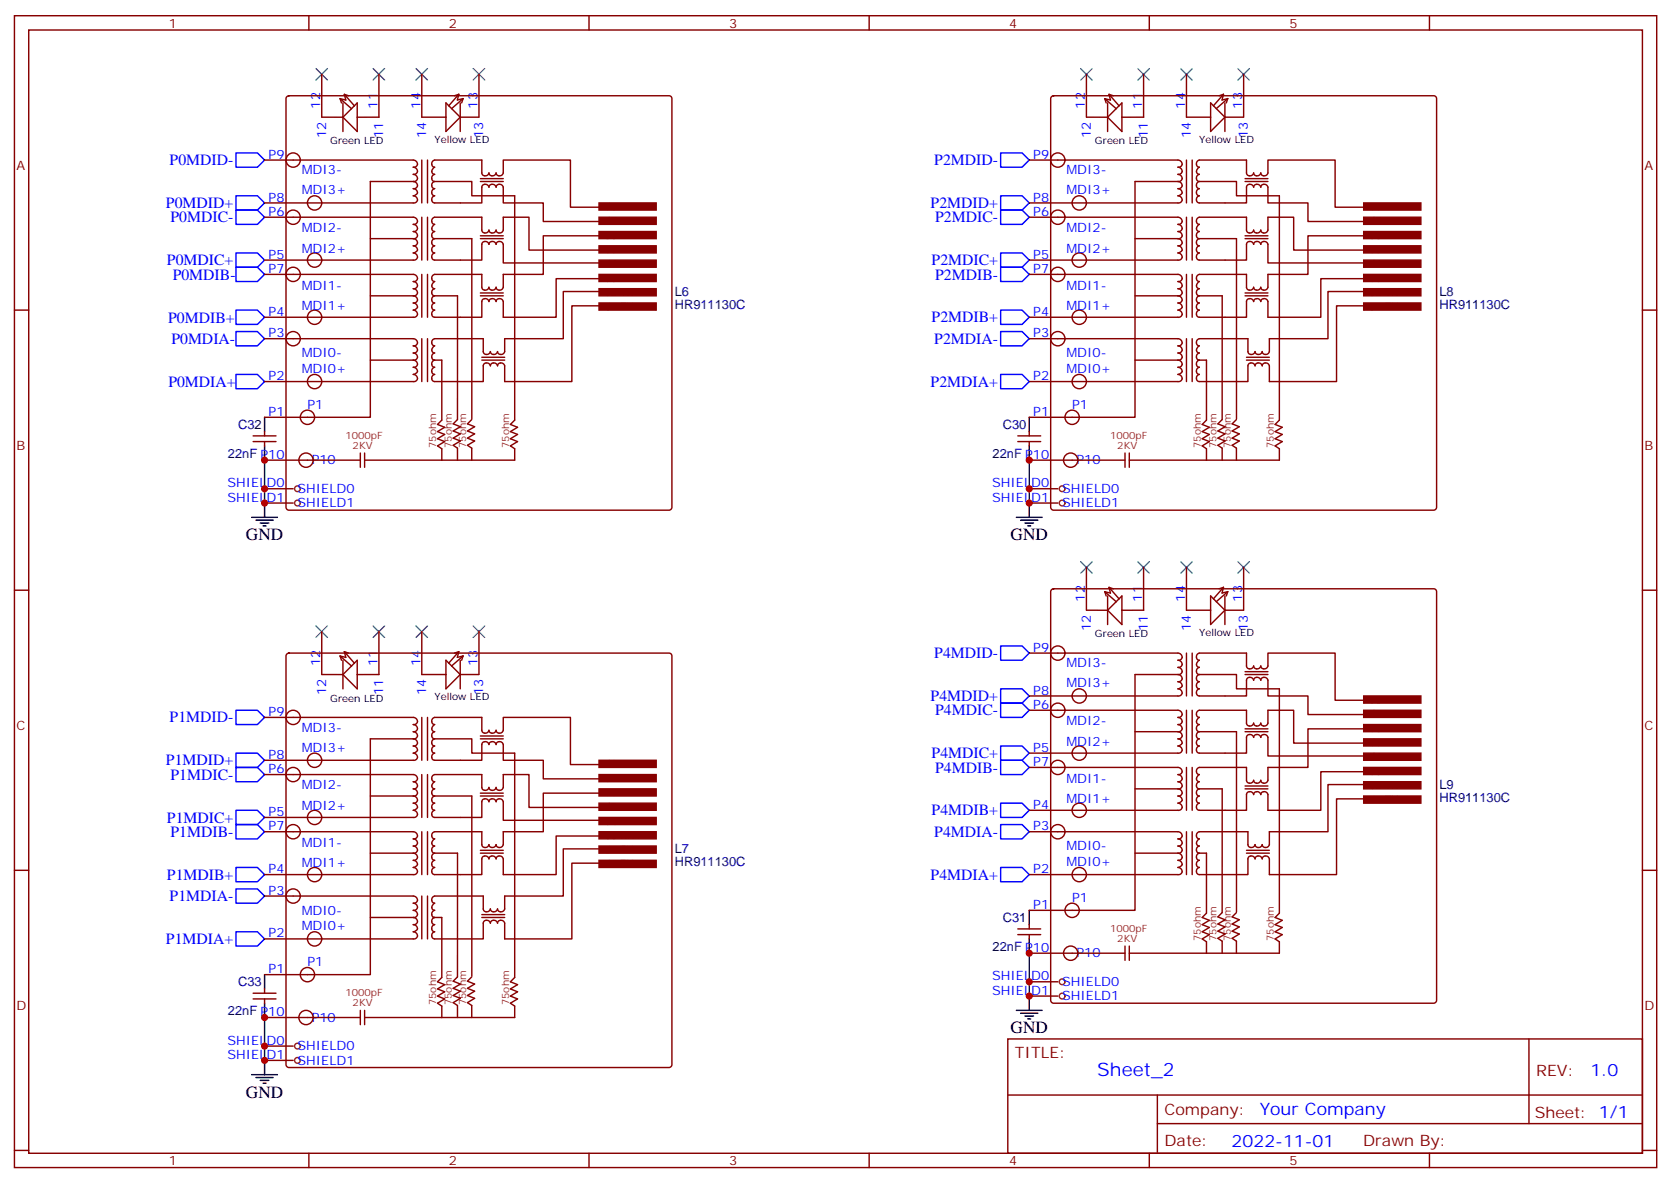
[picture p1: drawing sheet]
<svg xmlns="http://www.w3.org/2000/svg" width="412mm" height="292mm" viewBox="0 0 412 292" stroke-linecap="round" stroke-linejoin="round" font-family="sans-serif">
<g fill="none" stroke="#870000" stroke-width=".35">
<path d="M3.6 3.9h405.3v284.3h-405.3zM7.1 7.4h398.3v277.3h-398.3zM76.2 3.9v3.5M79.4 18.3v10.6M93.5 18.3l.1 10.6h-5.4M104.1 18.3v10.6h6M118.2 18.3v10.6M145.4 3.9v3.5M214.5 3.9v3.5M268.1 18.3v10.6h5.3M282.3 18.3v10.6M283.7 3.9v3.5"/>
<path d="M292.8 18.3v10.6h6M307 18.3v10.6M352.8 3.9v3.5M65.3 39.5h36.7a.89 .89 0 0 1 1 .9 .89 .89 0 0 1-1 .9 .89 .89 0 0 1 1 .9 .89 .89 0 0 1-1 .8 .89 .89 0 0 1 1 .9 .89 .89 0 0 1-1 .9M70.8 23.8l.5-.2h93.8a.71 .71 0 0 1 .7 .7v100.9a.76 .76 0 0 1-.7 .7h-93.8a.76 .76 0 0 1-.7-.7v-100.9zM79.4 28.9h5.2M83.9 24.4l2.9 2.4M83.9 24.4l.4 1M84.6 28.9l3.6-3.5v7.1zM84.6 25.4v7.1M85 23.3l2.5 2.8M85 23.3l1.1 .3"/>
<path d="M85 23.3l.3 1.4-1.4-.3M104.1 39.5v10.6M105.5 39.5v10.6M110.1 25.4l3.5 3.5-3.5 3.6zM113.2 23.3l-2.4 2.8M113.2 23.3l-1 .3M113.2 23.3l-.3 1.4 1.4-.4M113.6 28.9h4.6M113.6 25.4v7.1M114.3 24.3l-2.8 2.5M114.3 24.3l-.4 1.1M254 39.5h36.7a.89 .89 0 0 1 1 .9 .89 .89 0 0 1-1 .9 .89 .89 0 0 1 1 .9 .89 .89 0 0 1-1 .8 .89 .89 0 0 1 1 .9 .89 .89 0 0 1-1 .9"/>
<path d="M259.6 23.8l.4-.2h93.9a.71 .71 0 0 1 .7 .7v100.9a.76 .76 0 0 1-.7 .7h-93.9a.76 .76 0 0 1-.7-.7v-100.9zM272.7 24.4l2.8 2.4M272.7 24.4l.3 1M273.4 28.9l3.5-3.5v7.1zM273.4 25.4v7.1M273.7 23.3l2.5 2.8M273.7 23.3l1.1 .3M273.7 23.3l.4 1.4-1.4-.3M282.3 28.9h-5.4M292.8 39.5v10.6M294.3 39.5v10.6M298.8 25.4l3.5 3.5-3.5 3.6z"/>
<path d="M302 23.3l-2.5 2.8M302 23.3l-1.1 .3M302 23.3l-.4 1.4 1.4-.4M302.3 25.4v7.1M302.3 28.9h4.6M303 24.3l-2.8 2.5M303 24.3l-.3 1.1M65.3 53.6h36.7a.89 .89 0 0 1 1 .9 .89 .89 0 0 1-1 .9 .89 .89 0 0 1 1 .9 .89 .89 0 0 1-1 .8 .89 .89 0 0 1 1 .9 .89 .89 0 0 1-1 .9M91.4 58.9h10.6M102 44.8a.89 .89 0 0 1 1 .9 .89 .89 0 0 1-1 .9 .89 .89 0 0 1 1 .8 .89 .89 0 0 1-1 .9 .89 .89 0 0 1 1 .9 .89 .89 0 0 1-1 .9h-36.7M102 58.9a.89 .89 0 0 1 1 .9 .89 .89 0 0 1-1 .9 .89 .89 0 0 1 1 .9 .89 .89 0 0 1-1 .8 .89 .89 0 0 1 1 .9 .89 .89 0 0 1-1 .9h-36.7M102 44.8h-10.6v58.2h-26.1"/>
<path d="M104.1 53.6v10.6M105.5 53.6v10.6M107.3 44.8a.9 .9 0 0 1-.7-.9 .9 .9 0 0 1 .7-.9 .9 .9 0 0 1-.7-.8 .9 .9 0 0 1 .7-.9 .9 .9 0 0 1-.7-.9 .9 .9 0 0 1 .7-.9h11.6v3.2a.9 .9 0 0 0 .9 .7 .9 .9 0 0 0 .9-.7 .9 .9 0 0 0 .9 .7 .9 .9 0 0 0 .8-.7 .9 .9 0 0 0 .9 .7 .9 .9 0 0 0 .9-.7v-3.2h16.6v11.7h7M107.3 44.8a.9 .9 0 0 0-.7 .9 .9 .9 0 0 0 .7 .9 .9 .9 0 0 0-.7 .8 .9 .9 0 0 0 .7 .9 .9 .9 0 0 0-.7 .9 .9 .9 0 0 0 .7 .9h11.6v-3.9a.9 .9 0 0 1 .9-.7 .9 .9 0 0 1 .9 .7 .9 .9 0 0 1 .9-.7 .9 .9 0 0 1 .8 .7 .9 .9 0 0 1 .9-.7 .9 .9 0 0 1 .9 .7v3.9h9.9v4.6h13.7M107.3 44.8h9.2v3.5h10.5v55.4l-1 1.1 1.7 .7-1.7 1 1.7 .7-1.7 1.1 1.7 .7-1.7 1.1 1 .7v2.8h-37M107.3 58.9a.9 .9 0 0 1-.7-.9 .9 .9 0 0 1 .7-.9 .9 .9 0 0 1-.7-.8 .9 .9 0 0 1 .7-.9 .9 .9 0 0 1-.7-.9 .9 .9 0 0 1 .7-.9h11.6v3.2a.9 .9 0 0 0 .9 .7 .9 .9 0 0 0 .9-.7 .9 .9 0 0 0 .9 .7 .9 .9 0 0 0 .8-.7 .9 .9 0 0 0 .9 .7 .9 .9 0 0 0 .9-.7v-3.2h6.4v8.1h17.2M107.3 58.9a.9 .9 0 0 0-.7 .9 .9 .9 0 0 0 .7 .9 .9 .9 0 0 0-.7 .9 .9 .9 0 0 0 .7 .8 .9 .9 0 0 0-.7 .9 .9 .9 0 0 0 .7 .9h11.6v-3.9a.9 .9 0 0 1 .9-.7 .9 .9 0 0 1 .9 .7 .9 .9 0 0 1 .9-.7 .9 .9 0 0 1 .8 .7 .9 .9 0 0 1 .9-.7 .9 .9 0 0 1 .9 .7v4.6h23.6M107.3 58.9h9.2v44.5M118.6 44.1h5.6M118.6 44.8h5.6M118.6 58.2h5.6M118.6 58.9h5.6"/>
<path d="M147.8 58.2h-13.7v9.5h-9.9v3.2a.9 .9 0 0 1-.9 .7 .9 .9 0 0 1-.9-.7 .9 .9 0 0 1-.8 .7 .9 .9 0 0 1-.9-.7 .9 .9 0 0 1-.9 .7 .9 .9 0 0 1-.9-.7v-3.2h-11.6a.9 .9 0 0 0-.7 .9 .9 .9 0 0 0 .7 .9 .9 .9 0 0 0-.7 .9 .9 .9 0 0 0 .7 .9 .9 .9 0 0 0-.7 .8 .9 .9 0 0 0 .7 .9M254 53.6h36.7a.89 .89 0 0 1 1 .9 .89 .89 0 0 1-1 .9 .89 .89 0 0 1 1 .9 .89 .89 0 0 1-1 .8 .89 .89 0 0 1 1 .9 .89 .89 0 0 1-1 .9M280.1 58.9h10.6M290.7 44.8a.89 .89 0 0 1 1 .9 .89 .89 0 0 1-1 .9 .89 .89 0 0 1 1 .8 .89 .89 0 0 1-1 .9 .89 .89 0 0 1 1 .9 .89 .89 0 0 1-1 .9h-36.7M290.7 58.9a.89 .89 0 0 1 1 .9 .89 .89 0 0 1-1 .9 .89 .89 0 0 1 1 .9 .89 .89 0 0 1-1 .8 .89 .89 0 0 1 1 .9 .89 .89 0 0 1-1 .9h-36.7M290.7 44.8h-10.6v58.2h-26.1M292.8 53.6v10.6M294.3 53.6v10.6M296 44.8a.9 .9 0 0 1-.7-.9 .9 .9 0 0 1 .7-.9 .9 .9 0 0 1-.7-.8 .9 .9 0 0 1 .7-.9 .9 .9 0 0 1-.7-.9 .9 .9 0 0 1 .7-.9h11.7v3.2a.9 .9 0 0 0 .8 .7 .9 .9 0 0 0 .9-.7 .9 .9 0 0 0 .9 .7 .9 .9 0 0 0 .9-.7 .9 .9 0 0 0 .9 .7 .9 .9 0 0 0 .8-.7v-3.2h16.6v11.7h7.1M296 44.8a.9 .9 0 0 0-.7 .9 .9 .9 0 0 0 .7 .9 .9 .9 0 0 0-.7 .8 .9 .9 0 0 0 .7 .9 .9 .9 0 0 0-.7 .9 .9 .9 0 0 0 .7 .9h11.7v-3.9a.9 .9 0 0 1 .8-.7 .9 .9 0 0 1 .9 .7 .9 .9 0 0 1 .9-.7 .9 .9 0 0 1 .9 .7 .9 .9 0 0 1 .9-.7 .9 .9 0 0 1 .8 .7v3.9h9.9v4.6h13.8M296 44.8h9.2v3.5h10.6v55.4l-1.1 1.1 1.8 .7-1.8 1 1.8 .7-1.8 1.1 1.8 .7-1.8 1.1 1.1 .7v2.8h-37.1M296 58.9a.9 .9 0 0 1-.7-.9 .9 .9 0 0 1 .7-.9 .9 .9 0 0 1-.7-.8 .9 .9 0 0 1 .7-.9 .9 .9 0 0 1-.7-.9 .9 .9 0 0 1 .7-.9h11.7v3.2a.9 .9 0 0 0 .8 .7 .9 .9 0 0 0 .9-.7 .9 .9 0 0 0 .9 .7 .9 .9 0 0 0 .9-.7 .9 .9 0 0 0 .9 .7 .9 .9 0 0 0 .8-.7v-3.2h6.4v8.1h17.3"/>
<path d="M296 58.9a.9 .9 0 0 0-.7 .9 .9 .9 0 0 0 .7 .9 .9 .9 0 0 0-.7 .9 .9 .9 0 0 0 .7 .8 .9 .9 0 0 0-.7 .9 .9 .9 0 0 0 .7 .9h11.7v-3.9a.9 .9 0 0 1 .8-.7 .9 .9 0 0 1 .9 .7 .9 .9 0 0 1 .9-.7 .9 .9 0 0 1 .9 .7 .9 .9 0 0 1 .9-.7 .9 .9 0 0 1 .8 .7v4.6h23.7M296 58.9h9.2v44.5M307.3 44.1h5.6M307.3 44.8h5.6M307.3 58.2h5.6M307.3 58.9h5.6M336.6 58.2h-13.8v9.5h-9.9v3.2a.9 .9 0 0 1-.8 .7 .9 .9 0 0 1-.9-.7 .9 .9 0 0 1-.9 .7 .9 .9 0 0 1-.9-.7 .9 .9 0 0 1-.9 .7 .9 .9 0 0 1-.8-.7v-3.2h-11.7a.9 .9 0 0 0-.7 .9 .9 .9 0 0 0 .7 .9 .9 .9 0 0 0-.7 .9 .9 .9 0 0 0 .7 .9 .9 .9 0 0 0-.7 .8 .9 .9 0 0 0 .7 .9M3.6 76.6h3.5M65.3 67.7h36.7a.89 .89 0 0 1 1 .9 .89 .89 0 0 1-1 .9 .89 .89 0 0 1 1 .9 .89 .89 0 0 1-1 .9 .89 .89 0 0 1 1 .8 .89 .89 0 0 1-1 .9M91.4 73h10.6M102 73a.89 .89 0 0 1 1 .9 .89 .89 0 0 1-1 .9 .89 .89 0 0 1 1 .9 .89 .89 0 0 1-1 .9 .89 .89 0 0 1 1 .8 .89 .89 0 0 1-1 .9h-36.7M104.1 67.7v10.6"/>
<path d="M105.5 67.7v10.6M107.3 73h5.6v30.6l-1 1 1.7 .7-1.7 1.1 1.7 .7-1.7 1.1 1.7 .7-1.7 1 1 .7v2.8M118.6 72.3h5.6M118.6 73h5.6M147.8 68.8h-10.5v9.5h-13.1v-3.9a.9 .9 0 0 0-.9-.7 .9 .9 0 0 0-.9 .7 .9 .9 0 0 0-.8-.7 .9 .9 0 0 0-.9 .7 .9 .9 0 0 0-.9-.7 .9 .9 0 0 0-.9 .7v3.9h-11.6a.9 .9 0 0 1-.7-.9 .9 .9 0 0 1 .7-.8 .9 .9 0 0 1-.7-.9 .9 .9 0 0 1 .7-.9 .9 .9 0 0 1-.7-.9 .9 .9 0 0 1 .7-.9M147.8 72h-8.8v11.6h-14.4v3.2a.9 .9 0 0 1-.9 .7 .9 .9 0 0 1-.9-.7 .9 .9 0 0 1-.9 .7 .9 .9 0 0 1-.9-.7 .9 .9 0 0 1-.8 .7 .9 .9 0 0 1-.9-.7v-3.2h-12a.9 .9 0 0 0-.7 .9 .9 .9 0 0 0 .7 .9 .9 .9 0 0 0-.7 .9 .9 .9 0 0 0 .7 .8 .9 .9 0 0 0-.7 .9 .9 .9 0 0 0 .7 .9 .9 .9 0 0 0-.7 .9 .9 .9 0 0 0 .7 .9 .9 .9 0 0 0-.7 .8 .9 .9 0 0 0 .7 .9 .9 .9 0 0 0-.7 .9 .9 .9 0 0 0 .7 .9h12v-3.9a.9 .9 0 0 1 .9-.7 .9 .9 0 0 1 .8 .7 .9 .9 0 0 1 .9-.7 .9 .9 0 0 1 .9 .7 .9 .9 0 0 1 .9-.7 .9 .9 0 0 1 .9 .7v3.9h16.5v-18.7h6.7M254 67.7h36.7a.89 .89 0 0 1 1 .9 .89 .89 0 0 1-1 .9 .89 .89 0 0 1 1 .9 .89 .89 0 0 1-1 .9 .89 .89 0 0 1 1 .8 .89 .89 0 0 1-1 .9M280.1 73h10.6M290.7 73a.89 .89 0 0 1 1 .9 .89 .89 0 0 1-1 .9 .89 .89 0 0 1 1 .9 .89 .89 0 0 1-1 .9 .89 .89 0 0 1 1 .8 .89 .89 0 0 1-1 .9h-36.7M292.8 67.7v10.6M294.3 67.7v10.6M296 73h5.7l-.1 30.6-1 1 1.8 .7-1.8 1.1 1.8 .7-1.8 1.1 1.8 .7-1.8 1 1 .7v2.8"/>
<path d="M307.3 72.3h5.6M307.3 73h5.6M336.6 68.8h-10.6v9.5h-13.1v-3.9a.9 .9 0 0 0-.8-.7 .9 .9 0 0 0-.9 .7 .9 .9 0 0 0-.9-.7 .9 .9 0 0 0-.9 .7 .9 .9 0 0 0-.9-.7 .9 .9 0 0 0-.8 .7v3.9h-11.7a.9 .9 0 0 1-.7-.9 .9 .9 0 0 1 .7-.8 .9 .9 0 0 1-.7-.9 .9 .9 0 0 1 .7-.9 .9 .9 0 0 1-.7-.9 .9 .9 0 0 1 .7-.9M336.6 72h-8.8v11.6h-14.5v3.2a.9 .9 0 0 1-.9 .7 .9 .9 0 0 1-.9-.7 .9 .9 0 0 1-.8 .7 .9 .9 0 0 1-.9-.7 .9 .9 0 0 1-.9 .7 .9 .9 0 0 1-.9-.7v-3.2h-12a.9 .9 0 0 0-.7 .9 .9 .9 0 0 0 .7 .9 .9 .9 0 0 0-.7 .9 .9 .9 0 0 0 .7 .8 .9 .9 0 0 0-.7 .9 .9 .9 0 0 0 .7 .9 .9 .9 0 0 0-.7 .9 .9 .9 0 0 0 .7 .9 .9 .9 0 0 0-.7 .8 .9 .9 0 0 0 .7 .9 .9 .9 0 0 0-.7 .9 .9 .9 0 0 0 .7 .9h12v-3.9a.9 .9 0 0 1 .9-.7 .9 .9 0 0 1 .9 .7 .9 .9 0 0 1 .9-.7 .9 .9 0 0 1 .8 .7 .9 .9 0 0 1 .9-.7 .9 .9 0 0 1 .9 .7v3.9h16.6v-18.7h6.7M405.4 76.6h3.5M65.3 83.6h36.7a.89 .89 0 0 1 1 .9 .89 .89 0 0 1-1 .9 .89 .89 0 0 1 1 .9 .89 .89 0 0 1-1 .8 .89 .89 0 0 1 1 .9 .89 .89 0 0 1-1 .9M91.4 88.9h10.6M102 88.9a.89 .89 0 0 1 1 .9 .89 .89 0 0 1-1 .9 .89 .89 0 0 1 1 .8 .89 .89 0 0 1-1 .9 .89 .89 0 0 1 1 .9 .89 .89 0 0 1-1 .9h-36.7M104.1 83.6v10.6M105.5 83.6v10.6M106.9 88.9h2.1v14.8l-1 1.1 1.7 .7-1.7 1 1.7 .7-1.7 1.1 1.7 .7-1.7 1.1 1 .7v2.8M118.9 88.2h5.7"/>
<path d="M118.9 88.9h5.7M254 83.6h36.7a.89 .89 0 0 1 1 .9 .89 .89 0 0 1-1 .9 .89 .89 0 0 1 1 .9 .89 .89 0 0 1-1 .8 .89 .89 0 0 1 1 .9 .89 .89 0 0 1-1 .9M280.1 88.9h10.6M290.7 88.9a.89 .89 0 0 1 1 .9 .89 .89 0 0 1-1 .9 .89 .89 0 0 1 1 .8 .89 .89 0 0 1-1 .9 .89 .89 0 0 1 1 .9 .89 .89 0 0 1-1 .9h-36.7M292.8 83.6v10.6M294.3 83.6v10.6M295.7 88.9h2.1v14.8l-1.1 1.1 1.8 .7-1.8 1 1.8 .7-1.8 1.1 1.8 .7-1.8 1.1 1.1 .7v2.8M307.7 88.2h5.6M307.7 88.9h5.6M62.5 109h5.6M62.5 107.6h5.6M65.3 106.5v1.1"/>
<path d="M65.3 109v1.1M65.3 113.6h23.6M88.9 111.8v3.6M90 111.8v3.6M116.4 103.6l-1 1 1.7 .7-1.7 1.1 1.7 .7-1.7 1.1 1.7 .7-1.7 1 1 .7v2.8M251.2 109h5.7M251.2 107.6h5.7M254 106.5v1.1M254 109v1.1M254 113.6h23.7M277.7 111.8v3.6M278.7 111.8v3.6"/>
<path d="M305.2 103.6l-1.1 1 1.8 .7-1.8 1.1 1.8 .7-1.8 1.1 1.8 .7-1.8 1 1.1 .7v2.8M65.3 120.6h7.1M65.3 124.2h7.1M254 120.6h7.1M254 124.2h7.1M3.6 145.7h3.5M79.4 155.9v10.6M93.5 155.9l.1 10.6h-5.4M104.1 155.9v10.6h6M118.2 155.9v10.6M259.6 145.6l.4-.3h93.9a.71 .71 0 0 1 .7 .7v100.9a.76 .76 0 0 1-.7 .7h-93.9a.76 .76 0 0 1-.7-.7v-100.9zM268.1 140.1l.1 10.5h5.2"/>
<path d="M272.7 146.1l2.8 2.4M272.7 146.1l.3 1M273.4 150.6l3.5-3.5v7.1zM273.4 147.1v7.1M273.7 145l2.5 2.8M273.7 145l1.1 .4M273.7 145l.4 1.4-1.4-.3M282.3 140.1v10.5M282.3 150.6h-5.4M292.8 140.1v10.5h6M298.8 147.1l3.5 3.5-3.5 3.6zM302 145l-2.5 2.8"/>
<path d="M302 145l-1.1 .3M302 145l-.4 1.4 1.4-.4M302.3 147.1v7.1M302.3 150.6h4.6M303 146l-2.8 2.5M303 146l-.3 1.1M307 140.1v10.5M405.4 145.7h3.5M65.3 177.1h36.7a.89 .89 0 0 1 1 .9 .89 .89 0 0 1-1 .9 .89 .89 0 0 1 1 .8 .89 .89 0 0 1-1 .9 .89 .89 0 0 1 1 .9 .89 .89 0 0 1-1 .9M70.8 161.4l.5-.2h93.8a.71 .71 0 0 1 .7 .7v100.9a.76 .76 0 0 1-.7 .7h-93.8a.76 .76 0 0 1-.7-.7v-100.9zM79.4 166.5h5.2M83.9 161.9l2.9 2.5"/>
<path d="M83.9 161.9l.4 1.1M84.6 166.5l3.6-3.5v7zM84.6 163v7M85 160.9l2.5 2.8M85 160.9l1.1 .3M85 160.9l.3 1.4-1.4-.4M104.1 177.1v10.6M105.5 177.1v10.6M110.1 163l3.5 3.5-3.5 3.5zM113.2 160.9l-2.4 2.8M113.2 160.9l-1 .3M113.2 160.9l-.3 1.4 1.4-.4"/>
<path d="M113.6 166.5h4.6M113.6 163v7M114.3 161.9l-2.8 2.5M114.3 161.9l-.4 1.1M254 161.2h36.7a.89 .89 0 0 1 1 .9 .89 .89 0 0 1-1 .9 .89 .89 0 0 1 1 .9 .89 .89 0 0 1-1 .8 .89 .89 0 0 1 1 .9 .89 .89 0 0 1-1 .9M254 175.3h36.7a.89 .89 0 0 1 1 .9 .89 .89 0 0 1-1 .9 .89 .89 0 0 1 1 .9 .89 .89 0 0 1-1 .9 .89 .89 0 0 1 1 .8 .89 .89 0 0 1-1 .9M290.7 166.5a.89 .89 0 0 1 1 .9 .89 .89 0 0 1-1 .9 .89 .89 0 0 1 1 .9 .89 .89 0 0 1-1 .8 .89 .89 0 0 1 1 .9 .89 .89 0 0 1-1 .9h-36.7M290.7 166.5h-10.6v58.2h-26.1M292.8 161.2v10.6M292.8 175.3v10.6M294.3 161.2v10.6M294.3 175.3v10.6"/>
<path d="M296 166.5a.9 .9 0 0 1-.7-.9 .9 .9 0 0 1 .7-.9 .9 .9 0 0 1-.7-.8 .9 .9 0 0 1 .7-.9 .9 .9 0 0 1-.7-.9 .9 .9 0 0 1 .7-.9h11.7v3.2a.9 .9 0 0 0 .8 .7 .9 .9 0 0 0 .9-.7 .9 .9 0 0 0 .9 .7 .9 .9 0 0 0 .9-.7 .9 .9 0 0 0 .9 .7 .9 .9 0 0 0 .8-.7v-3.2h16.6v11.7h7.1M296 166.5a.9 .9 0 0 0-.7 .9 .9 .9 0 0 0 .7 .9 .9 .9 0 0 0-.7 .9 .9 .9 0 0 0 .7 .8 .9 .9 0 0 0-.7 .9 .9 .9 0 0 0 .7 .9h11.7v-3.9a.9 .9 0 0 1 .8-.7 .9 .9 0 0 1 .9 .7 .9 .9 0 0 1 .9-.7 .9 .9 0 0 1 .9 .7 .9 .9 0 0 1 .9-.7 .9 .9 0 0 1 .8 .7v3.9h9.9v4.6h13.8M296 166.5h9.2v3.5h10.6v55.4l-1.1 1.1 1.8 .7-1.8 1 1.8 .8-1.8 1 1.8 .7-1.8 1.1 1.1 .7v2.8h-37.1M307.3 165.8h5.6M307.3 166.5h5.6M307.3 179.9h5.6M336.6 179.9h-13.8v9.5h-9.9v3.2a.9 .9 0 0 1-.8 .7 .9 .9 0 0 1-.9-.7 .9 .9 0 0 1-.9 .7 .9 .9 0 0 1-.9-.7 .9 .9 0 0 1-.9 .7 .9 .9 0 0 1-.8-.7v-3.2h-11.7a.9 .9 0 0 0-.7 .9 .9 .9 0 0 0 .7 .9 .9 .9 0 0 0-.7 .9 .9 .9 0 0 0 .7 .9 .9 .9 0 0 0-.7 .9 .9 .9 0 0 0 .7 .8M65.3 191.2h36.7a.89 .89 0 0 1 1 .9 .89 .89 0 0 1-1 .9 .89 .89 0 0 1 1 .9 .89 .89 0 0 1-1 .8 .89 .89 0 0 1 1 .9 .89 .89 0 0 1-1 .9M91.4 196.5h10.6M102 182.4a.89 .89 0 0 1 1 .9 .89 .89 0 0 1-1 .8 .89 .89 0 0 1 1 .9 .89 .89 0 0 1-1 .9 .89 .89 0 0 1 1 .9 .89 .89 0 0 1-1 .9h-36.7M102 196.5a.89 .89 0 0 1 1 .9 .89 .89 0 0 1-1 .9 .89 .89 0 0 1 1 .8 .89 .89 0 0 1-1 .9 .89 .89 0 0 1 1 .9 .89 .89 0 0 1-1 .9h-36.7M102 182.4h-10.6v58.2h-26.1"/>
<path d="M104.1 191.2v10.6M105.5 191.2v10.6M107.3 182.4a.9 .9 0 0 1-.7-.9 .9 .9 0 0 1 .7-.9 .9 .9 0 0 1-.7-.9 .9 .9 0 0 1 .7-.8 .9 .9 0 0 1-.7-.9 .9 .9 0 0 1 .7-.9h11.6v3.2a.9 .9 0 0 0 .9 .7 .9 .9 0 0 0 .9-.7 .9 .9 0 0 0 .9 .7 .9 .9 0 0 0 .8-.7 .9 .9 0 0 0 .9 .7 .9 .9 0 0 0 .9-.7v-3.2h16.6v11.6h7M107.3 182.4a.9 .9 0 0 0-.7 .9 .9 .9 0 0 0 .7 .8 .9 .9 0 0 0-.7 .9 .9 .9 0 0 0 .7 .9 .9 .9 0 0 0-.7 .9 .9 .9 0 0 0 .7 .9h11.6v-3.9a.9 .9 0 0 1 .9-.7 .9 .9 0 0 1 .9 .7 .9 .9 0 0 1 .9-.7 .9 .9 0 0 1 .8 .7 .9 .9 0 0 1 .9-.7 .9 .9 0 0 1 .9 .7v3.9h9.9v4.6h13.7M107.3 182.4h9.2v3.5h10.5v55.4l-1 1.1 1.7 .7-1.7 1 1.7 .7-1.7 1.1 1.7 .7-1.7 1 1 .8v2.8h-37M107.3 196.5a.9 .9 0 0 1-.7-.9 .9 .9 0 0 1 .7-.9 .9 .9 0 0 1-.7-.8 .9 .9 0 0 1 .7-.9 .9 .9 0 0 1-.7-.9 .9 .9 0 0 1 .7-.9h11.6v3.2a.9 .9 0 0 0 .9 .7 .9 .9 0 0 0 .9-.7 .9 .9 0 0 0 .9 .7 .9 .9 0 0 0 .8-.7 .9 .9 0 0 0 .9 .7 .9 .9 0 0 0 .9-.7v-3.2h6.4v8.1h17.2M107.3 196.5a.9 .9 0 0 0-.7 .9 .9 .9 0 0 0 .7 .9 .9 .9 0 0 0-.7 .8 .9 .9 0 0 0 .7 .9 .9 .9 0 0 0-.7 .9 .9 .9 0 0 0 .7 .9h11.6v-3.9a.9 .9 0 0 1 .9-.7 .9 .9 0 0 1 .9 .7 .9 .9 0 0 1 .9-.7 .9 .9 0 0 1 .8 .7 .9 .9 0 0 1 .9-.7 .9 .9 0 0 1 .9 .7v4.6h23.6M107.3 196.5h9.2v44.4M118.6 181.7h5.6M118.6 182.4h5.6M118.6 195.8h5.6M118.6 196.5h5.6"/>
<path d="M147.8 195.8h-13.7v9.5h-9.9v3.2a.9 .9 0 0 1-.9 .7 .9 .9 0 0 1-.9-.7 .9 .9 0 0 1-.8 .7 .9 .9 0 0 1-.9-.7 .9 .9 0 0 1-.9 .7 .9 .9 0 0 1-.9-.7v-3.2h-11.6a.9 .9 0 0 0-.7 .9 .9 .9 0 0 0 .7 .9 .9 .9 0 0 0-.7 .9 .9 .9 0 0 0 .7 .8 .9 .9 0 0 0-.7 .9 .9 .9 0 0 0 .7 .9M254 189.4h36.7a.89 .89 0 0 1 1 .9 .89 .89 0 0 1-1 .9 .89 .89 0 0 1 1 .9 .89 .89 0 0 1-1 .9 .89 .89 0 0 1 1 .9 .89 .89 0 0 1-1 .8M280.1 180.6h10.6M280.1 194.7h10.6M290.7 180.6a.89 .89 0 0 1 1 .9 .89 .89 0 0 1-1 .9 .89 .89 0 0 1 1 .9 .89 .89 0 0 1-1 .8 .89 .89 0 0 1 1 .9 .89 .89 0 0 1-1 .9h-36.7M290.7 194.7a.89 .89 0 0 1 1 .9 .89 .89 0 0 1-1 .9 .89 .89 0 0 1 1 .9 .89 .89 0 0 1-1 .9 .89 .89 0 0 1 1 .8 .89 .89 0 0 1-1 .9h-36.7M292.8 189.4v10.6M294.3 189.4v10.6M296 180.6a.9 .9 0 0 1-.7-.9 .9 .9 0 0 1 .7-.8 .9 .9 0 0 1-.7-.9 .9 .9 0 0 1 .7-.9 .9 .9 0 0 1-.7-.9 .9 .9 0 0 1 .7-.9h11.7v3.2a.9 .9 0 0 0 .8 .7 .9 .9 0 0 0 .9-.7 .9 .9 0 0 0 .9 .7 .9 .9 0 0 0 .9-.7 .9 .9 0 0 0 .9 .7 .9 .9 0 0 0 .8-.7v-3.2h6.4v8.1h17.3M296 180.6a.9 .9 0 0 0-.7 .9 .9 .9 0 0 0 .7 .9 .9 .9 0 0 0-.7 .9 .9 .9 0 0 0 .7 .8 .9 .9 0 0 0-.7 .9 .9 .9 0 0 0 .7 .9h11.7v-3.9a.9 .9 0 0 1 .8-.7 .9 .9 0 0 1 .9 .7 .9 .9 0 0 1 .9-.7 .9 .9 0 0 1 .9 .7 .9 .9 0 0 1 .9-.7 .9 .9 0 0 1 .8 .7v4.6h23.7M296 180.6h9.2v44.5M296 194.7h5.7l-.1 30.6-1 1 1.8 .7-1.8 1.1 1.8 .7-1.8 1.1 1.8 .7-1.8 1 1 .7v2.9"/>
<path d="M307.3 180.6h5.6M307.3 194h5.6M307.3 194.7h5.6M336.6 190.5h-10.6v9.5h-13.1v-3.9a.9 .9 0 0 0-.8-.7 .9 .9 0 0 0-.9 .7 .9 .9 0 0 0-.9-.7 .9 .9 0 0 0-.9 .7 .9 .9 0 0 0-.9-.7 .9 .9 0 0 0-.8 .7v3.9h-11.7a.9 .9 0 0 1-.7-.9 .9 .9 0 0 1 .7-.8 .9 .9 0 0 1-.7-.9 .9 .9 0 0 1 .7-.9 .9 .9 0 0 1-.7-.9 .9 .9 0 0 1 .7-.9M336.6 193.7h-8.8v11.6h-14.5v3.2a.9 .9 0 0 1-.9 .7 .9 .9 0 0 1-.9-.7 .9 .9 0 0 1-.8 .7 .9 .9 0 0 1-.9-.7 .9 .9 0 0 1-.9 .7 .9 .9 0 0 1-.9-.7v-3.2h-12a.9 .9 0 0 0-.7 .9 .9 .9 0 0 0 .7 .9 .9 .9 0 0 0-.7 .9 .9 .9 0 0 0 .7 .8 .9 .9 0 0 0-.7 .9 .9 .9 0 0 0 .7 .9 .9 .9 0 0 0-.7 .9 .9 .9 0 0 0 .7 .9 .9 .9 0 0 0-.7 .9 .9 .9 0 0 0 .7 .8 .9 .9 0 0 0-.7 .9 .9 .9 0 0 0 .7 .9h12v-3.9a.9 .9 0 0 1 .9-.7 .9 .9 0 0 1 .9 .7 .9 .9 0 0 1 .9-.7 .9 .9 0 0 1 .8 .7 .9 .9 0 0 1 .9-.7 .9 .9 0 0 1 .9 .7v3.9h16.6v-18.7h6.7M3.6 214.8h3.5M65.3 205.3h36.7a.89 .89 0 0 1 1 .9 .89 .89 0 0 1-1 .9 .89 .89 0 0 1 1 .9 .89 .89 0 0 1-1 .8 .89 .89 0 0 1 1 .9 .89 .89 0 0 1-1 .9M91.4 210.6h10.6M102 210.6a.89 .89 0 0 1 1 .9 .89 .89 0 0 1-1 .9 .89 .89 0 0 1 1 .9 .89 .89 0 0 1-1 .8 .89 .89 0 0 1 1 .9 .89 .89 0 0 1-1 .9h-36.7M104.1 205.3v10.6M105.5 205.3v10.6M107.3 210.6h5.6v30.6l-1 1 1.7 .7-1.7 1.1 1.7 .7-1.7 1 1.7 .7-1.7 1.1 1 .7v2.8"/>
<path d="M118.6 209.9h5.6M118.6 210.6h5.6M147.8 206.4h-10.5v9.5h-13.1v-3.9a.9 .9 0 0 0-.9-.7 .9 .9 0 0 0-.9 .7 .9 .9 0 0 0-.8-.7 .9 .9 0 0 0-.9 .7 .9 .9 0 0 0-.9-.7 .9 .9 0 0 0-.9 .7v3.9h-11.6a.9 .9 0 0 1-.7-.9 .9 .9 0 0 1 .7-.9 .9 .9 0 0 1-.7-.8 .9 .9 0 0 1 .7-.9 .9 .9 0 0 1-.7-.9 .9 .9 0 0 1 .7-.9M147.8 209.5h-8.8v11.7h-14.4v3.2a.9 .9 0 0 1-.9 .7 .9 .9 0 0 1-.9-.7 .9 .9 0 0 1-.9 .7 .9 .9 0 0 1-.9-.7 .9 .9 0 0 1-.8 .7 .9 .9 0 0 1-.9-.7v-3.2h-12a.9 .9 0 0 0-.7 .9 .9 .9 0 0 0 .7 .9 .9 .9 0 0 0-.7 .8 .9 .9 0 0 0 .7 .9 .9 .9 0 0 0-.7 .9 .9 .9 0 0 0 .7 .9 .9 .9 0 0 0-.7 .9 .9 .9 0 0 0 .7 .8 .9 .9 0 0 0-.7 .9 .9 .9 0 0 0 .7 .9 .9 .9 0 0 0-.7 .9 .9 .9 0 0 0 .7 .9h12v-3.9a.9 .9 0 0 1 .9-.7 .9 .9 0 0 1 .8 .7 .9 .9 0 0 1 .9-.7 .9 .9 0 0 1 .9 .7 .9 .9 0 0 1 .9-.7 .9 .9 0 0 1 .9 .7v3.9h16.5v-18.7h6.7M254 205.3h36.7a.89 .89 0 0 1 1 .9 .89 .89 0 0 1-1 .9 .89 .89 0 0 1 1 .9 .89 .89 0 0 1-1 .8 .89 .89 0 0 1 1 .9 .89 .89 0 0 1-1 .9M280.1 210.6h10.6M290.7 210.6a.89 .89 0 0 1 1 .9 .89 .89 0 0 1-1 .9 .89 .89 0 0 1 1 .9 .89 .89 0 0 1-1 .8 .89 .89 0 0 1 1 .9 .89 .89 0 0 1-1 .9h-36.7M292.8 205.3v10.6M294.3 205.3v10.6M295.7 210.6h2.1v14.8l-1.1 1.1 1.8 .7-1.8 1 1.8 .8-1.8 1 1.8 .7-1.8 1.1 1.1 .7v2.8M307.7 209.9h5.6M307.7 210.6h5.6"/>
<path d="M405.4 214.8h3.5M65.3 221.2h36.7a.89 .89 0 0 1 1 .9 .89 .89 0 0 1-1 .9 .89 .89 0 0 1 1 .8 .89 .89 0 0 1-1 .9 .89 .89 0 0 1 1 .9 .89 .89 0 0 1-1 .9M91.4 226.5h10.6M102 226.5a.89 .89 0 0 1 1 .9 .89 .89 0 0 1-1 .8 .89 .89 0 0 1 1 .9 .89 .89 0 0 1-1 .9 .89 .89 0 0 1 1 .9 .89 .89 0 0 1-1 .9h-36.7M104.1 221.2v10.6M105.5 221.2v10.6M106.9 226.5h2.1v14.8l-1 1.1 1.7 .7-1.7 1 1.7 .7-1.7 1.1 1.7 .7-1.7 1 1 .8v2.8M118.9 225.8h5.7M118.9 226.5h5.7M251.2 230.7h5.7M251.2 229.3h5.7M254 228.2v1.1"/>
<path d="M254 230.7v1.1M254 235.3h23.7M277.7 233.5v3.6M278.7 233.5v3.6M305.2 225.3l-1.1 1 1.8 .7-1.8 1.1 1.8 .7-1.8 1.1 1.8 .7-1.8 1 1.1 .7v2.9M62.5 246.6h5.6M62.5 245.2h5.6M65.3 244.1v1.1M65.3 246.6v1M65.3 258.2h7.1M65.3 251.2h23.6M88.9 249.4v3.5"/>
<path d="M90 249.4v3.5M116.4 241.2l-1 1 1.7 .7-1.7 1.1 1.7 .7-1.7 1 1.7 .7-1.7 1.1 1 .7v2.8M248.7 256.5h156.7v28.2h-156.7zM254 242.4h7.1M254 245.9h7.1M377.4 256.5v20.9M65.3 261.8h7.1M248.8 270.3h156.4M285.7 277.4h119.5M285.7 270.3v14.1M3.6 284h3.5M76.2 284.7v3.5"/>
<path d="M145.4 284.7v3.5M214.5 284.7v3.5M283.7 284.7v3.5M352.8 284.7v3.5M405.4 284h3.5"/>
<circle cx="72.4" cy="39.5" r="1.76"/>
<circle cx="261.1" cy="39.5" r="1.76"/>
<circle cx="72.4" cy="53.6" r="1.76"/>
<circle cx="77.6" cy="50.1" r="1.76"/>
<circle cx="261.1" cy="53.6" r="1.76"/>
<circle cx="266.4" cy="50.1" r="1.76"/>
<circle cx="72.4" cy="67.7" r="1.76"/>
<circle cx="77.6" cy="64.2" r="1.76"/>
<circle cx="77.6" cy="78.3" r="1.76"/>
<circle cx="261.1" cy="67.7" r="1.76"/>
<circle cx="266.4" cy="78.3" r="1.76"/>
<circle cx="266.4" cy="64.2" r="1.76"/>
<circle cx="72.4" cy="83.6" r="1.76"/>
<circle cx="77.6" cy="94.2" r="1.76"/>
<circle cx="261.1" cy="83.6" r="1.76"/>
<circle cx="266.4" cy="94.2" r="1.76"/>
<circle cx="75.5" cy="113.6" r="1.76"/>
<circle cx="75.9" cy="103" r="1.76"/>
<circle cx="264.3" cy="113.6" r="1.76"/>
<circle cx="264.6" cy="103" r="1.76"/>
<circle cx="72.4" cy="177.1" r="1.76"/>
<circle cx="261.1" cy="175.3" r="1.76"/>
<circle cx="261.1" cy="161.2" r="1.76"/>
<circle cx="266.4" cy="171.8" r="1.76"/>
<circle cx="72.4" cy="191.2" r="1.76"/>
<circle cx="77.6" cy="187.7" r="1.76"/>
<circle cx="261.1" cy="189.4" r="1.76"/>
<circle cx="266.4" cy="185.9" r="1.76"/>
<circle cx="72.4" cy="205.3" r="1.76"/>
<circle cx="77.6" cy="215.9" r="1.76"/>
<circle cx="77.6" cy="201.8" r="1.76"/>
<circle cx="261.1" cy="205.3" r="1.76"/>
<circle cx="266.4" cy="215.9" r="1.76"/>
<circle cx="266.4" cy="200" r="1.76"/>
<circle cx="72.4" cy="221.2" r="1.76"/>
<circle cx="77.6" cy="231.8" r="1.76"/>
<circle cx="264.3" cy="235.3" r="1.76"/>
<circle cx="264.6" cy="224.7" r="1.76"/>
<circle cx="75.5" cy="251.2" r="1.76"/>
<circle cx="75.9" cy="240.6" r="1.76"/>
</g>
<g fill="none" stroke="#000" stroke-width=".35">
<path d="M65.3 103v3.5M65.3 110.1v3.5M254 103v3.5M254 110.1v3.5M62.1 127.7h6.4M63.2 128.4h4.2M64.2 129.1h2.2M64.9 129.8h.8M65.3 124.2v3.5M250.9 127.7h6.3M251.9 128.4h4.3M253 129.1h2.1"/>
<path d="M253.7 129.8h.7M254 124.2v3.5M254 224.7v3.5M254 231.8v3.5M65.3 240.6v3.5M65.3 247.6v3.6M250.9 249.4h6.3M251.9 250.1h4.3M253 250.8h2.1M253.7 251.5h.7M254 245.9v3.5M62.1 265.3h6.4"/>
<path d="M63.2 266h4.2M64.2 266.7h2.2M64.9 267.4h.8M65.3 261.8v3.5"/>
</g>
<path d="M65.3 113.6v10.6M254 113.6v10.6M254 235.3v10.6M65.3 251.2v10.6" fill="none" stroke="#008700" stroke-width=".35"/>
<g fill="none" stroke="#3c3" stroke-width=".35">
<path d="M78 16.9l2.8 2.9M80.8 16.9l-2.8 2.9M92.1 16.9l2.8 2.9M94.9 16.9l-2.8 2.9M102.7 16.9l2.8 2.9M105.5 16.9l-2.8 2.9M116.8 16.9l2.8 2.9M119.6 16.9l-2.8 2.9M266.7 16.9l2.9 2.9M269.6 16.9l-2.9 2.9M280.8 16.9l2.9 2.9M283.7 16.9l-2.9 2.9"/>
<path d="M291.4 16.9l2.9 2.9M294.3 16.9l-2.9 2.9M305.5 16.9l2.9 2.9M308.4 16.9l-2.9 2.9M266.7 138.6l2.9 2.9M269.6 138.6l-2.9 2.9M280.8 138.6l2.9 2.9M283.7 138.6l-2.9 2.9M291.4 138.6l2.9 2.9M294.3 138.6l-2.9 2.9M305.5 138.6l2.9 2.9M308.4 138.6l-2.9 2.9"/>
<path d="M78 154.5l2.8 2.8M80.8 154.5l-2.8 2.8M92.1 154.5l2.8 2.8M94.9 154.5l-2.8 2.8M102.7 154.5l2.8 2.8M105.5 154.5l-2.8 2.8M116.8 154.5l2.8 2.8M119.6 154.5l-2.8 2.8"/>
</g>
<g fill="none" stroke="#00f" stroke-width=".35">
<path d="M58.2 37.7h5.3l1.8 1.8-1.8 1.8h-5.3zM247 37.7h5.3l1.7 1.8-1.7 1.8h-5.3zM58.2 48.3h5.3l1.8 1.8-1.8 1.8h-5.3zM58.2 51.9h5.3l1.8 1.7-1.8 1.8h-5.3zM247 48.3h5.3l1.7 1.8-1.7 1.8h-5.3zM247 51.9h5.3l1.7 1.7-1.7 1.8h-5.3zM58.2 66h5.3l1.8 1.7-1.8 1.8h-5.3zM58.2 76.6h5.3l1.8 1.7-1.8 1.8h-5.3zM58.2 62.4h5.3l1.8 1.8-1.8 1.8h-5.3zM247 62.4h5.3l1.7 1.8-1.7 1.8h-5.3zM247 66h5.3l1.7 1.7-1.7 1.8h-5.3zM247 76.6h5.3l1.7 1.7-1.7 1.8h-5.3z"/>
<path d="M58.2 81.8h5.3l1.8 1.8-1.8 1.8h-5.3zM58.2 92.4h5.3l1.8 1.8-1.8 1.8h-5.3zM247 81.8h5.3l1.7 1.8-1.7 1.8h-5.3zM247 92.4h5.3l1.7 1.8-1.7 1.8h-5.3zM247 159.5h5.3l1.7 1.7-1.7 1.8h-5.3zM58.2 175.3h5.3l1.8 1.8-1.8 1.8h-5.3zM247 170h5.3l1.7 1.8-1.7 1.8h-5.3zM247 173.6h5.3l1.7 1.7-1.7 1.8h-5.3zM58.2 185.9h5.3l1.8 1.8-1.8 1.7h-5.3zM58.2 189.4h5.3l1.8 1.8-1.8 1.8h-5.3zM247 184.1h5.3l1.7 1.8-1.7 1.8h-5.3zM247 187.7h5.3l1.7 1.7-1.7 1.8h-5.3z"/>
<path d="M247 198.3h5.3l1.7 1.7-1.7 1.8h-5.3zM58.2 200h5.3l1.8 1.8-1.8 1.8h-5.3zM58.2 203.6h5.3l1.8 1.7-1.8 1.8h-5.3zM58.2 214.1h5.3l1.8 1.8-1.8 1.8h-5.3zM58.2 219.4h5.3l1.8 1.8-1.8 1.8h-5.3zM247 203.6h5.3l1.7 1.7-1.7 1.8h-5.3zM247 214.1h5.3l1.7 1.8-1.7 1.8h-5.3zM58.2 230h5.3l1.8 1.8-1.8 1.7h-5.3z"/>
</g>
<g fill="none" stroke="#8c2424" stroke-width=".35">
<circle cx="73.4" cy="120.6" r=".71"/>
<circle cx="73.4" cy="124.2" r=".71"/>
<circle cx="262.1" cy="120.6" r=".71"/>
<circle cx="262.1" cy="124.2" r=".71"/>
<circle cx="73.4" cy="258.2" r=".71"/>
<circle cx="262.1" cy="242.4" r=".71"/>
<circle cx="262.1" cy="245.9" r=".71"/>
<circle cx="73.4" cy="261.8" r=".71"/>
</g>
<g fill="#870000" stroke="#870000" stroke-width=".35">
<path d="M336.6 171.8h14.1v1.8h-14.1z"/>
<path d="M336.6 175.3h14.1v1.8h-14.1z"/>
<path d="M336.6 178.9h14.1v1.7h-14.1z"/>
<path d="M336.6 182.4h14.1v1.7h-14.1z"/>
<path d="M336.6 185.9h14.1v1.8h-14.1z"/>
<path d="M336.6 189.4h14.1v1.8h-14.1z"/>
<path d="M336.6 193h14.1v1.7h-14.1z"/>
<path d="M336.6 196.5h14.1v1.8h-14.1z"/>
<path d="M336.6 50.1h14.1v1.8h-14.1z"/>
<path d="M336.6 53.6h14.1v1.8h-14.1z"/>
<path d="M336.6 57.1h14.1v1.8h-14.1z"/>
<path d="M336.6 60.7h14.1v1.7h-14.1z"/>
<path d="M336.6 64.2h14.1v1.8h-14.1z"/>
<path d="M336.6 67.7h14.1v1.8h-14.1z"/>
<path d="M336.6 71.3h14.1v1.7h-14.1z"/>
<path d="M336.6 74.8h14.1v1.8h-14.1z"/>
<path d="M147.8 187.7h14.2v1.7h-14.2z"/>
<path d="M147.8 191.2h14.2v1.8h-14.2z"/>
<path d="M147.8 194.7h14.2v1.8h-14.2z"/>
<path d="M147.8 198.3h14.2v1.7h-14.2z"/>
<path d="M147.8 201.8h14.2v1.8h-14.2z"/>
<path d="M147.8 205.3h14.2v1.8h-14.2z"/>
<path d="M147.8 208.8h14.2v1.8h-14.2z"/>
<path d="M147.8 212.4h14.2v1.7h-14.2z"/>
<path d="M147.8 50.1h14.2v1.8h-14.2z"/>
<path d="M147.8 53.6h14.2v1.8h-14.2z"/>
<path d="M147.8 57.1h14.2v1.8h-14.2z"/>
<path d="M147.8 60.7h14.2v1.7h-14.2z"/>
<path d="M147.8 64.2h14.2v1.8h-14.2z"/>
<path d="M147.8 67.7h14.2v1.8h-14.2z"/>
<path d="M147.8 71.3h14.2v1.7h-14.2z"/>
<path d="M147.8 74.8h14.2v1.8h-14.2z"/>
</g>
<g fill="#c00">
<circle cx="65.3" cy="251.2" r=".88"/>
<circle cx="65.3" cy="113.6" r=".88"/>
<circle cx="254" cy="235.3" r=".88"/>
<circle cx="254" cy="113.6" r=".88"/>
<circle cx="65.3" cy="120.6" r=".88"/>
<circle cx="65.3" cy="124.2" r=".88"/>
<circle cx="65.3" cy="258.2" r=".88"/>
<circle cx="65.3" cy="261.8" r=".88"/>
<circle cx="254" cy="120.6" r=".88"/>
<circle cx="254" cy="124.2" r=".88"/>
<circle cx="254" cy="242.4" r=".88"/>
<circle cx="254" cy="245.9" r=".88"/>
</g>
<text font-size="4.6" fill="#00f" x="270.8" y="265.5">Sheet_2</text>
<g font-size="4.2">
<text x="60.7" y="133.3">GND</text>
<text x="249.4" y="133.3">GND</text>
<text x="249.4" y="255.1">GND</text>
<text x="60.7" y="270.9">GND</text>
</g>
<g font-size="4.2" fill="#00f">
<text x="392.5" y="265.7">1.0</text>
<text x="310.9" y="275.3">Your Company</text>
<text x="304" y="283.1">2022-11-01</text>
</g>
<g font-size="3.9" fill="#00f">
<text x="41.9" y="40.8">P0MDID-</text>
<text x="230.6" y="40.8">P2MDID-</text>
<text x="41" y="51.4">P0MDID+</text>
<text x="229.7" y="51.3">P2MDID+</text>
<text x="42.1" y="54.9">P0MDIC-</text>
<text x="230.8" y="54.9">P2MDIC-</text>
<text x="41.2" y="65.5">P0MDIC+</text>
<text x="229.9" y="65.5">P2MDIC+</text>
<text x="42.6" y="69">P0MDIB-</text>
<text x="230.8" y="69">P2MDIB-</text>
<text x="41.5" y="79.7">P0MDIB+</text>
<text x="229.9" y="79.6">P2MDIB+</text>
<text x="42.3" y="85">P0MDIA-</text>
<text x="230.6" y="84.9">P2MDIA-</text>
<text x="41.6" y="95.5">P0MDIA+</text>
<text x="229.7" y="95.5">P2MDIA+</text>
<text x="230.6" y="162.5">P4MDID-</text>
<text x="229.7" y="173.1">P4MDID+</text>
<text x="41.9" y="178.3">P1MDID-</text>
<text x="230.8" y="176.6">P4MDIC-</text>
<text x="41" y="188.9">P1MDID+</text>
<text x="229.9" y="187.2">P4MDIC+</text>
<text x="230.8" y="190.7">P4MDIB-</text>
<text x="42.1" y="192.5">P1MDIC-</text>
<text x="41.2" y="203">P1MDIC+</text>
<text x="229.9" y="201.3">P4MDIB+</text>
<text x="42.1" y="206.6">P1MDIB-</text>
<text x="230.6" y="206.6">P4MDIA-</text>
<text x="41.2" y="217.2">P1MDIB+</text>
<text x="229.7" y="217.2">P4MDIA+</text>
<text x="41.9" y="222.4">P1MDIA-</text>
<text x="41" y="233">P1MDIA+</text>
</g>
<g font-size="3.9" fill="#800">
<text x="250.5" y="261.1">TITLE:</text>
<text x="379.1" y="265.7">REV:</text>
<text x="287.4" y="275.3">Company:</text>
<text x="378.8" y="275.9">Sheet: 1/1</text>
<text x="287.4" y="282.9">Date:</text>
<text x="336.5" y="283">Drawn By:</text>
</g>
<g font-size="3.2" fill="#800">
<text x="41.7" y="6.9">1</text>
<text x="110.8" y="6.9">2</text>
<text x="180" y="6.9">3</text>
<text x="249.1" y="6.9">4</text>
<text x="318.2" y="6.9">5</text>
<text x="4.1" y="42">A</text>
<text x="405.9" y="42">A</text>
<text x="4.1" y="111.1">B</text>
<text x="405.9" y="111.1">B</text>
<text x="4.1" y="180.3">C</text>
<text x="405.9" y="180.3">C</text>
<text x="4.1" y="249.4">D</text>
<text x="405.9" y="249.4">D</text>
<text x="41.7" y="287.7">1</text>
<text x="110.8" y="287.7">2</text>
<text x="180" y="287.7">3</text>
<text x="249.1" y="287.7">4</text>
<text x="318.2" y="287.7">5</text>
</g>
<g font-size="3.2" fill="#00f">
<text x="79.1" y="26.8" transform="rotate(-90 79.1 26.8)">12</text>
<text x="93.2" y="26.8" transform="rotate(-90 93.2 26.8)">11</text>
<text x="103.8" y="26.8" transform="rotate(-90 103.8 26.8)">14</text>
<text x="117.8" y="26.8" transform="rotate(-90 117.8 26.8)">13</text>
<text x="267.8" y="26.8" transform="rotate(-90 267.8 26.8)">12</text>
<text x="281.9" y="26.8" transform="rotate(-90 281.9 26.8)">11</text>
<text x="292.5" y="26.8" transform="rotate(-90 292.5 26.8)">14</text>
<text x="306.6" y="26.8" transform="rotate(-90 306.6 26.8)">13</text>
<text x="80.5" y="34" transform="rotate(-90 80.5 34)">12</text>
<text x="94.6" y="34" transform="rotate(-90 94.6 34)">11</text>
<text x="105.2" y="34" transform="rotate(-90 105.2 34)">14</text>
<text x="119.2" y="34" transform="rotate(-90 119.2 34)">13</text>
<text x="269.2" y="34" transform="rotate(-90 269.2 34)">12</text>
<text x="283.3" y="34" transform="rotate(-90 283.3 34)">11</text>
<text x="293.9" y="34" transform="rotate(-90 293.9 34)">14</text>
<text x="308" y="34" transform="rotate(-90 308 34)">13</text>
<text x="66.3" y="39.2">P9</text>
<text x="255" y="39.2">P9</text>
<text x="74.5" y="43">MDI3-</text>
<text x="74.5" y="48">MDI3+</text>
<text x="263.2" y="43">MDI3-</text>
<text x="263.2" y="48">MDI3+</text>
<text x="66.3" y="53.3">P6</text>
<text x="66.3" y="49.7">P8</text>
<text x="255" y="53.3">P6</text>
<text x="255" y="49.7">P8</text>
<text x="74.5" y="57.1">MDI2-</text>
<text x="263.2" y="57.1">MDI2-</text>
<text x="66.3" y="63.9">P5</text>
<text x="74.5" y="62.4">MDI2+</text>
<text x="255" y="63.9">P5</text>
<text x="263.2" y="62.4">MDI2+</text>
<text x="66.3" y="67.4">P7</text>
<text x="74.5" y="71.6">MDI1-</text>
<text x="255" y="67.4">P7</text>
<text x="263.2" y="71.6">MDI1-</text>
<text x="66.3" y="78">P4</text>
<text x="74.5" y="76.6">MDI1+</text>
<text x="255" y="78">P4</text>
<text x="263.2" y="76.6">MDI1+</text>
<text x="66.3" y="83.3">P3</text>
<text x="255" y="83.3">P3</text>
<text x="74.5" y="88.2">MDI0-</text>
<text x="263.2" y="88.2">MDI0-</text>
<text x="66.3" y="93.8">P2</text>
<text x="74.5" y="92.1">MDI0+</text>
<text x="255" y="93.8">P2</text>
<text x="263.2" y="92.1">MDI0+</text>
<text x="75.9" y="100.9">P1</text>
<text x="264.6" y="100.9">P1</text>
<text x="66.3" y="102.7">P1</text>
<text x="255" y="102.7">P1</text>
<text x="76.9" y="114.7">P10</text>
<text x="265.7" y="114.7">P10</text>
<text x="56.1" y="120.3">SHIELD0</text>
<text x="56.1" y="123.8">SHIELD1</text>
<text x="73.4" y="121.7">SHIELD0</text>
<text x="73.4" y="125.2">SHIELD1</text>
<text x="244.9" y="120.3">SHIELD0</text>
<text x="244.9" y="123.8">SHIELD1</text>
<text x="262.1" y="121.7">SHIELD0</text>
<text x="262.1" y="125.2">SHIELD1</text>
<text x="267.8" y="148.5" transform="rotate(-90 267.8 148.5)">12</text>
<text x="281.9" y="148.5" transform="rotate(-90 281.9 148.5)">11</text>
<text x="292.5" y="148.5" transform="rotate(-90 292.5 148.5)">14</text>
<text x="306.6" y="148.5" transform="rotate(-90 306.6 148.5)">13</text>
<text x="269.2" y="155.7" transform="rotate(-90 269.2 155.7)">12</text>
<text x="283.3" y="155.7" transform="rotate(-90 283.3 155.7)">11</text>
<text x="293.9" y="155.7" transform="rotate(-90 293.9 155.7)">14</text>
<text x="308" y="155.7" transform="rotate(-90 308 155.7)">13</text>
<text x="255" y="160.9">P9</text>
<text x="79.1" y="164.4" transform="rotate(-90 79.1 164.4)">12</text>
<text x="93.2" y="164.4" transform="rotate(-90 93.2 164.4)">11</text>
<text x="103.8" y="164.4" transform="rotate(-90 103.8 164.4)">14</text>
<text x="117.8" y="164.4" transform="rotate(-90 117.8 164.4)">13</text>
<text x="263.2" y="164.7">MDI3-</text>
<text x="80.5" y="171.6" transform="rotate(-90 80.5 171.6)">12</text>
<text x="94.6" y="171.6" transform="rotate(-90 94.6 171.6)">11</text>
<text x="105.2" y="171.6" transform="rotate(-90 105.2 171.6)">14</text>
<text x="119.2" y="171.6" transform="rotate(-90 119.2 171.6)">13</text>
<text x="255" y="171.4">P8</text>
<text x="263.2" y="169.7">MDI3+</text>
<text x="66.3" y="176.7">P9</text>
<text x="255" y="175">P6</text>
<text x="263.2" y="178.9">MDI2-</text>
<text x="74.5" y="180.6">MDI3-</text>
<text x="74.5" y="185.6">MDI3+</text>
<text x="255" y="185.6">P5</text>
<text x="263.2" y="184.1">MDI2+</text>
<text x="66.3" y="190.9">P6</text>
<text x="66.3" y="187.3">P8</text>
<text x="255" y="189.1">P7</text>
<text x="74.5" y="194.7">MDI2-</text>
<text x="263.2" y="193.3">MDI1-</text>
<text x="66.3" y="201.4">P5</text>
<text x="74.5" y="200">MDI2+</text>
<text x="255" y="199.7">P4</text>
<text x="263.2" y="198.3">MDI1+</text>
<text x="66.3" y="205">P7</text>
<text x="74.5" y="209.2">MDI1-</text>
<text x="255" y="205">P3</text>
<text x="263.2" y="209.9">MDI0-</text>
<text x="66.3" y="215.5">P4</text>
<text x="74.5" y="214.1">MDI1+</text>
<text x="255" y="215.5">P2</text>
<text x="263.2" y="213.8">MDI0+</text>
<text x="66.3" y="220.8">P3</text>
<text x="74.5" y="225.8">MDI0-</text>
<text x="255" y="224.4">P1</text>
<text x="264.6" y="222.6">P1</text>
<text x="66.3" y="231.4">P2</text>
<text x="74.5" y="229.7">MDI0+</text>
<text x="75.9" y="238.5">P1</text>
<text x="265.7" y="236.4">P10</text>
<text x="66.3" y="240.2">P1</text>
<text x="244.9" y="242">SHIELD0</text>
<text x="244.9" y="245.5">SHIELD1</text>
<text x="262.1" y="243.4">SHIELD0</text>
<text x="262.1" y="246.9">SHIELD1</text>
<text x="56.1" y="257.9">SHIELD0</text>
<text x="76.9" y="252.2">P10</text>
<text x="56.1" y="261.4">SHIELD1</text>
<text x="73.4" y="259.3">SHIELD0</text>
<text x="73.4" y="262.8">SHIELD1</text>
</g>
<g font-size="3.2" fill="#000080">
<text x="166.5" y="76.2">HR911130C</text>
<text x="166.5" y="73">L6</text>
<text x="355.3" y="76.2">HR911130C</text>
<text x="355.3" y="73">L8</text>
<text x="58.8" y="105.9">C32</text>
<text x="247.5" y="105.9">C30</text>
<text x="56.3" y="113">22nF P10</text>
<text x="245" y="113">22nF P10</text>
<text x="355.3" y="197.9">HR911130C</text>
<text x="355.3" y="194.7">L9</text>
<text x="166.5" y="213.8">HR911130C</text>
<text x="166.5" y="210.6">L7</text>
<text x="247.5" y="227.6">C31</text>
<text x="245" y="234.7">22nF P10</text>
<text x="58.8" y="243.5">C33</text>
<text x="56.3" y="250.6">22nF P10</text>
</g>
<g font-size="2.5">
<text x="81.5" y="35.6">Green LED</text>
<text x="107.3" y="35.3">Yellow LED</text>
<text x="270.3" y="35.6">Green LED</text>
<text x="296" y="35.3">Yellow LED</text>
<text x="149.6" y="51.9">J8</text>
<text x="338.3" y="51.9">J8</text>
<text x="149.6" y="55.4">J7</text>
<text x="149.6" y="58.9">J6 RX-</text>
<text x="338.3" y="55.4">J7</text>
<text x="338.3" y="58.9">J6 RX-</text>
<text x="149.6" y="62.4">J5</text>
<text x="149.6" y="66">J4</text>
<text x="338.3" y="62.4">J5</text>
<text x="338.3" y="66">J4</text>
<text x="149.6" y="69.5">J3 RX+</text>
<text x="338.3" y="69.5">J3 RX+</text>
<text x="149.6" y="73">J2 TX-</text>
<text x="149.6" y="76.6">J1 TX+</text>
<text x="338.3" y="73">J2 TX-</text>
<text x="338.3" y="76.6">J1 TX+</text>
<text x="270.3" y="157.3">Green LED</text>
<text x="296" y="157">Yellow LED</text>
<text x="81.5" y="173.2">Green LED</text>
<text x="107.3" y="172.9">Yellow LED</text>
<text x="338.3" y="173.6">J8</text>
<text x="338.3" y="177.1">J7</text>
<text x="338.3" y="180.6">J6 RX-</text>
<text x="338.3" y="184.1">J5</text>
<text x="149.6" y="189.4">J8</text>
<text x="338.3" y="187.7">J4</text>
<text x="338.3" y="191.2">J3 RX+</text>
<text x="149.6" y="193">J7</text>
<text x="149.6" y="196.5">J6 RX-</text>
<text x="338.3" y="194.7">J2 TX-</text>
<text x="149.6" y="200">J5</text>
<text x="149.6" y="203.6">J4</text>
<text x="338.3" y="198.3">J1 TX+</text>
<text x="149.6" y="207.1">J3 RX+</text>
<text x="149.6" y="210.6">J2 TX-</text>
<text x="149.6" y="214.1">J1 TX+</text>
</g>
<g font-size="2.5" fill="#8d2323">
<text x="85.3" y="108.3">1000pF</text>
<text x="87" y="110.8">2KV</text>
<text x="107.6" y="110.6" transform="rotate(-90 107.6 110.6)">75ohm</text>
<text x="111.5" y="110.6" transform="rotate(-90 111.5 110.6)">75ohm</text>
<text x="115.1" y="110.6" transform="rotate(-90 115.1 110.6)">75ohm</text>
<text x="125.6" y="110.6" transform="rotate(-90 125.6 110.6)">75ohm</text>
<text x="274" y="108.3">1000pF</text>
<text x="275.8" y="110.8">2KV</text>
<text x="296.4" y="110.6" transform="rotate(-90 296.4 110.6)">75ohm</text>
<text x="300.3" y="110.6" transform="rotate(-90 300.3 110.6)">75ohm</text>
<text x="303.8" y="110.6" transform="rotate(-90 303.8 110.6)">75ohm</text>
<text x="314.4" y="110.6" transform="rotate(-90 314.4 110.6)">75ohm</text>
<text x="274" y="230">1000pF</text>
<text x="275.8" y="232.5">2KV</text>
<text x="296.4" y="232.3" transform="rotate(-90 296.4 232.3)">75ohm</text>
<text x="300.3" y="232.3" transform="rotate(-90 300.3 232.3)">75ohm</text>
<text x="303.8" y="232.3" transform="rotate(-90 303.8 232.3)">75ohm</text>
<text x="314.4" y="232.3" transform="rotate(-90 314.4 232.3)">75ohm</text>
<text x="85.3" y="245.9">1000pF</text>
<text x="87" y="248.4">2KV</text>
<text x="107.6" y="248.1" transform="rotate(-90 107.6 248.1)">75ohm</text>
<text x="111.5" y="248.1" transform="rotate(-90 111.5 248.1)">75ohm</text>
<text x="115.1" y="248.1" transform="rotate(-90 115.1 248.1)">75ohm</text>
<text x="125.6" y="248.1" transform="rotate(-90 125.6 248.1)">75ohm</text>
</g>
</svg>
